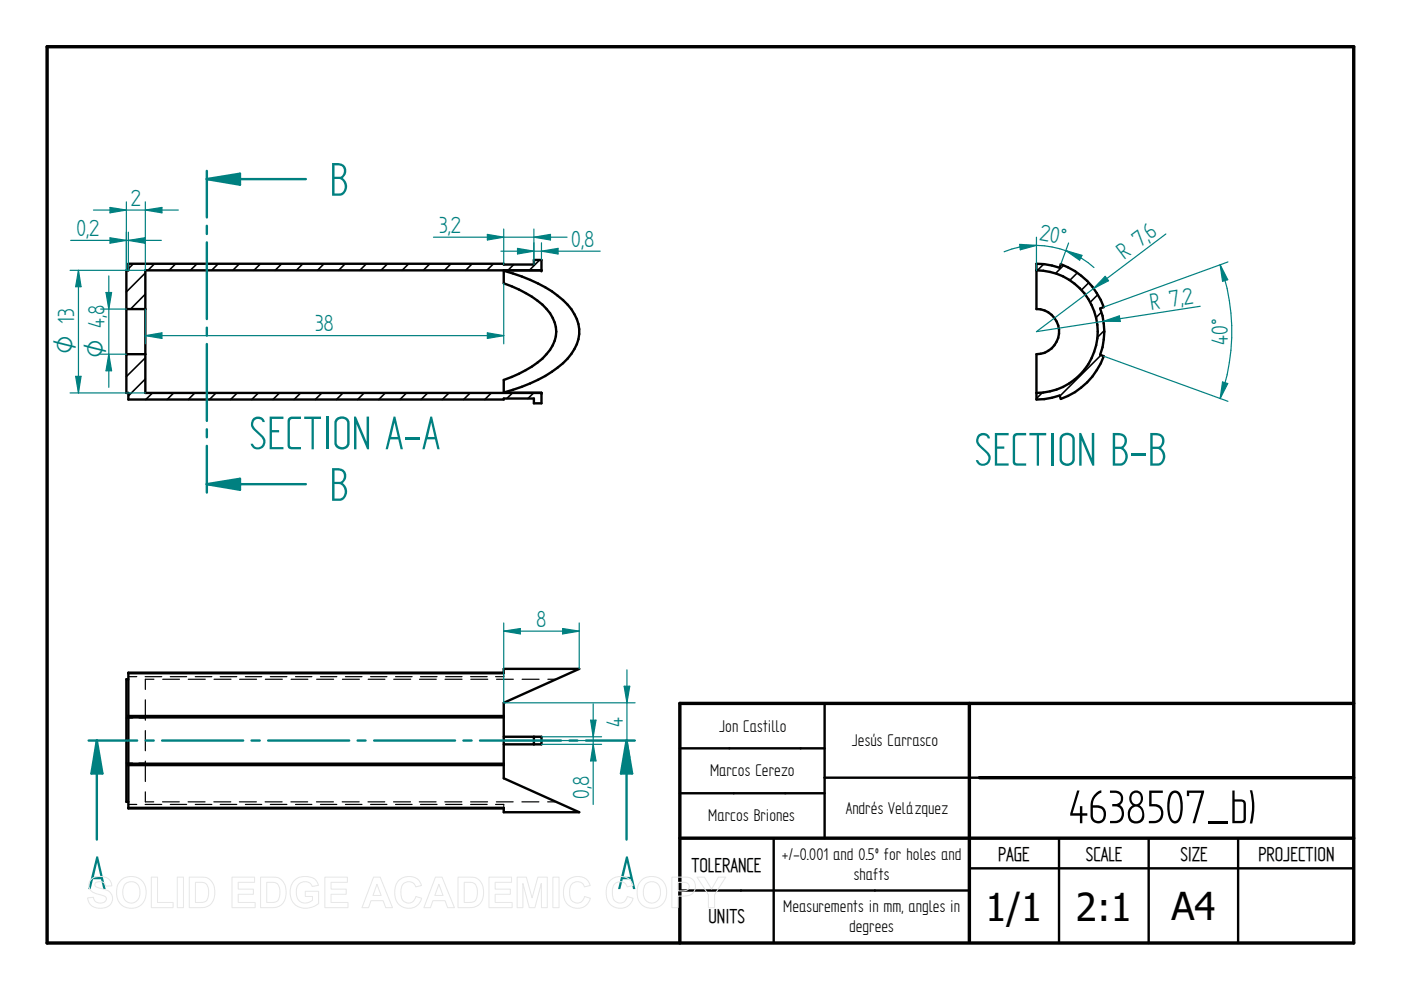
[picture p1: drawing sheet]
<svg xmlns="http://www.w3.org/2000/svg" width="297mm" height="210mm" viewBox="0 0 297 210" stroke-linecap="round" stroke-linejoin="round" font-family="sans-serif">
<path d="M10 9.9h277v190h-277zM205.5 149.1v50.5M287 149.1h-142.9v50.8M144.1 177.7h142.9M207.6 164.9h79.4" fill="none" stroke="#000" stroke-width=".72"/>
<g fill="none" stroke="#000" stroke-width=".51">
<path d="M27.2 144h-.4v26h.4M27.2 142.7h79.6v-.9h16l-16 7.2v2.8M27.2 152.1h79.6M27.2 151.8h79.6M106.8 142.6h-79.6v28.8h79.6M106.8 151.8v10.1M106.8 156.2h8v1.6h-8M113.2 156.2v1.6M144.1 158.7h30.7M174.8 149.1v28.6M27.2 161.9h79.6M27.2 162.2h79.6"/>
<path d="M106.8 161.9v3.1l16 7.2h-16v-.9h-79.6M144.1 168.2h30.7M164 177.7v22.2M207.6 164.9h-32.8M224.5 177.7v22.2M243.5 177.7v22.2M262.5 177.7v22.2M144.1 188.8h61.4M205.5 184.1h81.5"/>
</g>
<g fill="none" stroke="#000" stroke-width=".25">
<path d="M26.8 152.2h1.3M27.2 143.5h1.8M29.5 152.2h1.3M30.8 143.5h3.5M30.8 148.4v4.3M30.8 154.9v4.3M32.6 144h-1.8v2.2M34.5 144h3.6M36.1 143.5h3.5M39.9 144h3.6M41.4 143.5h3.5M45.4 144h3.6"/>
<path d="M46.7 143.5h3.5M50.8 144h3.6M52 143.5h3.5M56.3 144h3.6M57.3 143.5h3.5M61.7 144h3.6M62.7 143.5h3.4M67.1 144h3.6M67.9 143.5h3.5M72.6 144h3.6M73.2 143.5h3.5M78.1 144h3.5"/>
<path d="M78.6 143.5h3.4M83.5 144h3.6M83.9 143.5h3.5M88.9 144h3.6M89.2 143.5h3.5M94.4 144h3.6M94.5 143.5h3.5M99.8 143.5h3.5M99.8 144h3.6M105.3 144h3.5M106.8 142.7v.2M106.8 143.2v.3h-1.7"/>
<path d="M110.7 144h3.6M116.2 144h1.7M26.8 161.8h1.3M27.2 170.6h1.8M29.5 161.8h1.3M30.8 170.6h3.5M30.8 161.4v4.3M30.8 167.9v2.1h1.8M34.5 170h3.5M36.1 170.6h3.5M39.9 170h3.6M41.4 170.6h3.5"/>
<path d="M45.3 170h3.6M46.7 170.6h3.5M50.8 170h3.6M52 170.6h3.5M56.2 170h3.6M57.3 170.6h3.5M61.7 170h3.5M62.7 170.6h3.4M67.1 170h3.6M67.9 170.6h3.5M72.6 170h3.6M73.2 170.6h3.5"/>
<path d="M78 170h3.6M78.6 170.6h3.4M83.4 170h3.6M83.9 170.6h3.5M88.9 170h3.6M89.2 170.6h3.5M94.3 170h3.6M94.5 170.6h3.5M99.8 170h3.6M99.8 170.6h3.5M105.1 170.6h1.7v.2M105.2 170h3.6"/>
<path d="M106.8 171v.3M110.7 170h3.6M116.1 170h1.8"/>
</g>
<path d="M29.1 157h-8.6v21M30.9 157h1.7M34.4 157h17.2M53.3 157h1.8M56.9 157h17.1M75.8 157h1.7M79.3 157h17.2M98.3 157h1.7M101.8 157h17.2M120.7 157h1.7M124.2 157h8.6" fill="none" stroke="#008080" stroke-width=".51"/>
<path d="M20.5 157l1.2 7h-2.3z" fill="#008080"/>
<path d="M20.5 157l1.2 7h-2.3zM132.8 157v21" fill="none" stroke="#008080" stroke-width=".51"/>
<path d="M132.8 157l1.2 7h-2.3z" fill="#008080"/>
<path d="M18.8 157h1.7M132.8 157h1.8M132.8 157l1.2 7h-2.3z" fill="none" stroke="#008080" stroke-width=".51"/>
<g fill="none" stroke="#000" stroke-width=".34">
<path d="M26.9 57.3l-.1 .1M28.3 55.9l-1.1 1.1M30.8 57.9l-4 4M32.8 55.9l-1.4 1.4M37.3 55.9l-1.4 1.4M41.8 55.9l-1.5 1.4M46.3 55.9l-1.4 1.4M50.8 55.9l-1.4 1.4M55.2 55.9l-1.4 1.4M59.7 55.9l-1.4 1.4M64.2 55.9l-1.4 1.4M68.7 55.9l-1.4 1.4"/>
<path d="M73.2 55.9l-1.4 1.4M77.7 55.9l-1.4 1.4M82.2 55.9l-1.4 1.4M86.7 55.9l-1.4 1.4M91.1 55.9l-1.4 1.4M95.6 55.9l-1.4 1.4M100.1 55.9l-1.4 1.4M104.6 55.9l-1.4 1.4M108.9 56.1l-1.2 1.2M114.4 55.1l-2.2 2.2M27 75.1l-.2 .3M30.8 75.9l-4 3.9"/>
<path d="M30.8 62.4l-3.1 3.1M30.8 80.3l-3.6 3.6M32.3 83.3l-1.4 1.4M36.8 83.3l-1.4 1.4M41.3 83.3l-1.4 1.4M45.8 83.3l-1.4 1.4M50.3 83.3l-1.4 1.4M54.8 83.3l-1.4 1.4M59.3 83.3l-1.4 1.4M63.8 83.3l-1.4 1.4M68.2 83.3l-1.4 1.4M72.7 83.3l-1.4 1.4"/>
<path d="M77.2 83.3l-1.4 1.4M81.7 83.3l-1.4 1.4M86.2 83.3l-1.4 1.4M90.7 83.3l-1.4 1.4M95.2 83.3l-1.4 1.4M99.7 83.3l-1.4 1.4M104.2 83.3l-1.4 1.4M108.7 83.3l-1.3 1.2M113.2 83.3l-1.3 1.2"/>
</g>
<path d="M27.2 55.9h79.6v.2h6.4v-1h1.6v2.2h-84v26h84v2.2h-1.6v-1h-6.4v.2h-79.6v-1.4h-.4v-26h.4zM106.8 57.3v2.8a20.1 20.1 0 0 1 9.8 6.3 6.5 6.5 0 0 1-.7 8.7 20.5 20.5 0 0 1-9.1 5.5v2.7h8M106.8 57.4a30.8 30.8 0 0 1 12.6 6.2 8.3 8.3 0 0 1 2.9 9.4 13.1 13.1 0 0 1-5.3 5.8 34.9 34.9 0 0 1-10.2 4.4M26.8 65.5h4M26.8 75.1h4" fill="none" stroke="#000" stroke-width=".51"/>
<g fill="#000">
<circle cx="114.8" cy="57.3" r=".25"/>
<circle cx="114.8" cy="83.3" r=".25"/>
</g>
<path d="M21.3 65.5h5.5M21.3 75.1h5.5M22.5 62h1.2l-.6 3.5z" fill="none" stroke="#008080" stroke-width=".25"/>
<path d="M22.5 62h1.2l-.6 3.5z" fill="#008080"/>
<path d="M23.1 75.1l.6 3.5h-1.2z" fill="none" stroke="#008080" stroke-width=".25"/>
<path d="M23.1 75.1l.6 3.5h-1.2z" fill="#008080"/>
<path d="M23.1 58.5v23.6M103.3 49.7l3.5 .6-3.5 .6zM106.8 48.6v7.5M113.2 48.6v7.5" fill="none" stroke="#008080" stroke-width=".25"/>
<path d="M103.3 49.7l3.5 .6-3.5 .6z" fill="#008080"/>
<path d="M113.2 50.3l3.5-.6v1.2z" fill="none" stroke="#008080" stroke-width=".25"/>
<path d="M113.2 50.3l3.5-.6v1.2z" fill="#008080"/>
<path d="M91.9 50.3h28.3M109.7 52.7l3.5 .6-3.5 .5zM113.2 51.5v3.6M114.8 51.5v3.6" fill="none" stroke="#008080" stroke-width=".25"/>
<path d="M109.7 52.7l3.5 .6-3.5 .5z" fill="#008080"/>
<path d="M114.8 53.3l3.5-.6v1.1z" fill="none" stroke="#008080" stroke-width=".25"/>
<path d="M114.8 53.3l3.5-.6v1.1z" fill="#008080"/>
<path d="M106.2 53.3h21.1M30.8 65.5v7.4M103.3 70.6l3.5 .6-3.5 .6zM106.8 60.1v12.8" fill="none" stroke="#008080" stroke-width=".25"/>
<path d="M103.3 70.6l3.5 .6-3.5 .6z" fill="#008080"/>
<path d="M30.8 71.2l3.5-.6v1.2z" fill="none" stroke="#008080" stroke-width=".25"/>
<path d="M30.8 71.2l3.5-.6v1.2z" fill="#008080"/>
<path d="M26.8 42.8v14.5M30.8 44.5l3.5-.5v1.1zM30.8 42.8v14.5M30.8 71.2h76" fill="none" stroke="#008080" stroke-width=".25"/>
<path d="M30.8 44.5l3.5-.5v1.1z" fill="#008080"/>
<path d="M23.3 44l3.5 .5-3.5 .6z" fill="none" stroke="#008080" stroke-width=".25"/>
<path d="M23.3 44l3.5 .5-3.5 .6z" fill="#008080"/>
<path d="M19.8 44.5h18M26.8 49.2v8.1M27.2 51l3.5-.6v1.2zM27.2 49.2v8.1" fill="none" stroke="#008080" stroke-width=".25"/>
<path d="M27.2 51l3.5-.6v1.2z" fill="#008080"/>
<path d="M23.3 50.4l3.5 .6-3.5 .6z" fill="none" stroke="#008080" stroke-width=".25"/>
<path d="M23.3 50.4l3.5 .6-3.5 .6z" fill="#008080"/>
<path d="M14.9 57.3h15.9M15 51h19.2M16.6 57.3l.6 3.5h-1.2zM14.9 83.3h15.9" fill="none" stroke="#008080" stroke-width=".25"/>
<path d="M16.6 57.3l.6 3.5h-1.2z" fill="#008080"/>
<path d="M16 79.8h1.2l-.6 3.5z" fill="none" stroke="#008080" stroke-width=".25"/>
<path d="M16 79.8h1.2l-.6 3.5z" fill="#008080"/>
<path d="M16.6 57.3v26M106.8 157h27.9M106.8 149h27.9M132.9 157l.6 3.5h-1.2z" fill="none" stroke="#008080" stroke-width=".25"/>
<path d="M132.9 157l.6 3.5h-1.2z" fill="#008080"/>
<path d="M132.3 145.5h1.2l-.6 3.5z" fill="none" stroke="#008080" stroke-width=".25"/>
<path d="M132.3 145.5h1.2l-.6 3.5z" fill="#008080"/>
<path d="M106.8 132.1v16.9M119.3 133.3l3.5 .5-3.5 .6zM122.8 132.1v9.7M132.9 142v22" fill="none" stroke="#008080" stroke-width=".25"/>
<path d="M119.3 133.3l3.5 .5-3.5 .6z" fill="#008080"/>
<path d="M106.8 133.8l3.5-.5v1.1z" fill="none" stroke="#008080" stroke-width=".25"/>
<path d="M106.8 133.8l3.5-.5v1.1z" fill="#008080"/>
<path d="M106.8 133.8h16M114.8 157.8h12.7M114.8 156.2h12.7M125.8 157.8l.6 3.5h-1.2z" fill="none" stroke="#008080" stroke-width=".25"/>
<path d="M125.8 157.8l.6 3.5h-1.2z" fill="#008080"/>
<path d="M125.2 152.7h1.2l-.6 3.5z" fill="none" stroke="#008080" stroke-width=".25"/>
<path d="M125.2 152.7h1.2l-.6 3.5z" fill="#008080"/>
<path d="M125.8 149.2v21.4" fill="none" stroke="#008080" stroke-width=".25"/>
<path d="M64.9 38h-21v8.1M43.9 47.9v1.7M43.9 51.4v16.2M43.9 69.5v1.7M43.9 72.9v16.3M43.9 91v1.7M43.9 94.5v8.2" fill="none" stroke="#008080" stroke-width=".51"/>
<path d="M43.9 38l7-1.2v2.4z" fill="#008080"/>
<path d="M43.9 38l7-1.2v2.4zM43.9 102.7h21" fill="none" stroke="#008080" stroke-width=".51"/>
<path d="M43.9 102.7l7-1.2v2.3z" fill="#008080"/>
<path d="M43.9 36.2v1.8M43.9 102.7l7-1.2v2.3zM43.9 102.7v1.7" fill="none" stroke="#008080" stroke-width=".51"/>
<path d="M221.3 56l-1.3 1.3M225.5 56.3l-1.7 1.7M228.4 57.8l-1.6 1.6M230.8 59.9l-1.5 1.6M232.7 62.5l-1.6 1.6M233.4 75.3l-8.7 8.7M233.5 66.2l-1.1 1.2M234.1 70.1l-1.4 1.4M221 83.3l-1.3 1.2" fill="none" stroke="#000" stroke-width=".34"/>
<path d="M219.7 57.3a13 13 0 0 1 13 13 13 13 0 0 1-13 13M219.7 55.9l1.7 .1 3.3 .8 .2-.8a15.1 15.1 0 0 1 9.1 9.1l-.7 .3a14 14 0 0 1 0 9.8l.7 .3a14.9 14.9 0 0 1-9.1 9.1l-.2-.7-3.3 .7-1.7 .1v-9.6a4.8 4.8 0 0 0 4.9-4.8 4.8 4.8 0 0 0-4.9-4.8z" fill="none" stroke="#000" stroke-width=".51"/>
<path d="M234.3 58.6l.7 .9-3.1 1.7zM247.2 49.6l-27.5 20.7" fill="none" stroke="#008080" stroke-width=".25"/>
<path d="M234.3 58.6l.7 .9-3.1 1.7z" fill="#008080"/>
<path d="M234 68.1l3.3-1.1 .2 1.2zM254.5 64.9l-34.8 5.4" fill="none" stroke="#008080" stroke-width=".25"/>
<path d="M234 68.1l3.3-1.1 .2 1.2z" fill="#008080"/>
<path d="M219.7 50.3v7M226 53.1l3.4 1-.5 1.1zM226.6 51.5l-1.7 4.5" fill="none" stroke="#008080" stroke-width=".25"/>
<path d="M226 53.1l3.4 1-.5 1.1z" fill="#008080"/>
<path d="M216.2 51.8l3.5 .2-3.4 1z" fill="none" stroke="#008080" stroke-width=".25"/>
<path d="M216.2 51.8l3.5 .2-3.4 1z" fill="#008080"/>
<path d="M212.9 53.4a18.3 18.3 0 0 1 19 3.3M260.3 55.5l-26.3 9.6M234 75.5l26.3 9.6M259.2 81l1.1 .3-1.6 3.2z" fill="none" stroke="#008080" stroke-width=".25"/>
<path d="M259.2 81l1.1 .3-1.6 3.2z" fill="#008080"/>
<path d="M258.7 56.1l1.6 3.2-1.1 .3z" fill="none" stroke="#008080" stroke-width=".25"/>
<path d="M258.7 56.1l1.6 3.2-1.1 .3z" fill="#008080"/>
<path d="M258.7 56.1a41.9 41.9 0 0 1 0 28.4" fill="none" stroke="#008080" stroke-width=".25"/>
<g fill="none" stroke="#e6e6e6" stroke-width=".21">
<path d="M19.3 186.5a3.1 3.1 0 0 1 4 .2l.4 1.1-1.3 .1a1.28 1.28 0 0 0-1-1 1.28 1.28 0 0 0-1.3 .5v.4a5.6 5.6 0 0 0 2.5 .9 1.98 1.98 0 0 1 1.2 2.4 1.98 1.98 0 0 1-2.2 1.5 2.48 2.48 0 0 1-3-2.2l1.2-.2a1.44 1.44 0 0 0 1.3 1.3 1.44 1.44 0 0 0 1.5-.9 1.18 1.18 0 0 0-1.4-.9 2.36 2.36 0 0 1-2.4-2l.1-.7zM25.8 186.5a3.3 3.3 0 0 1 3.9-.1 3.3 3.3 0 0 1 1.2 3.8 3.2 3.2 0 0 1-3.8 2.3 3.2 3.2 0 0 1-2.4-3.8 3 3 0 0 1 1.1-2.2zM26.5 187.5a1.87 1.87 0 0 1 2.2-.4 1.87 1.87 0 0 1 1 2.1 1.87 1.87 0 0 1-1.8 2.3 1.87 1.87 0 0 1-1.9-2.3l.1-.8zM32.1 186h1.3v5.3h3.3v1.1h-4.6zM37.6 186h1.3v6.4h-1.3zM40.1 186h2.4a2.79 2.79 0 0 1 3 3.3 2.79 2.79 0 0 1-2.9 3.1h-2.5zM41.4 187.1a2.64 2.64 0 0 1 2.5 .5 3.3 3.3 0 0 1-.3 3.5l-.8 .2h-1.4zM49.2 186h4.8v1.1h-3.5v1.4h3.2v1.1h-3.2v1.7h3.6v1.1h-4.9zM55.2 186h2.4a2.79 2.79 0 0 1 3.1 3.3 2.79 2.79 0 0 1-3 3.1h-2.5zM56.6 187.1a2.64 2.64 0 0 1 2.4 .5 3.3 3.3 0 0 1-.3 3.5l-.8 .2h-1.3zM62.3 186.8a3.6 3.6 0 0 1 4.6-.2l.6 1.1-1.3 .3a1.8 1.8 0 0 0-2.2-1 1.8 1.8 0 0 0-1.2 2.1 2.01 2.01 0 0 0 1.1 2.2 2.01 2.01 0 0 0 2.3-.4v-.8h-1.5v-1.1h2.9v2.6a3.8 3.8 0 0 1-5.5-.3 4 4 0 0 1 .2-4.5zM68.9 186h4.8v1.1h-3.5v1.4h3.2v1.1h-3.2v1.7h3.6v1.1h-4.9z"/>
<path d="M79.2 186h1.4l2.6 6.4h-1.4l-.6-1.4h-2.5l-.6 1.4h-1.4zM79.9 187.5l.9 2.4h-1.7zM84.5 186.7a2.87 2.87 0 0 1 4.9 1l-1.3 .3a1.6 1.6 0 0 0-1.8-1 1.6 1.6 0 0 0-1.3 1.7 2.19 2.19 0 0 0 1.3 2.7 1.55 1.55 0 0 0 1.9-1.3l1.2 .4a2.93 2.93 0 0 1-3.4 2 2.93 2.93 0 0 1-2.3-3.3v-.6a3.2 3.2 0 0 1 .8-1.9zM92.3 186h1.4l2.6 6.4h-1.4l-.5-1.4h-2.6l-.5 1.4h-1.4zM93 187.5l.9 2.4h-1.7zM97.1 186h2.4a2.79 2.79 0 0 1 3 3.3 2.79 2.79 0 0 1-2.9 3.1h-2.5zM98.4 187.1a2.64 2.64 0 0 1 2.4 .5 3.3 3.3 0 0 1-.2 3.5l-.9 .2h-1.3zM103.7 186h4.8v1.1h-3.5v1.4h3.2v1.1h-3.2v1.7h3.6v1.1h-4.9zM109.6 186h2l1.2 4.4 1.2-4.4h2v6.4h-1.2v-5.1l-1.4 5.1h-1.2l-1.3-5.1v5.1h-1.3zM117.2 186h1.3v6.4h-1.3zM120.3 186.7a2.87 2.87 0 0 1 4.8 1l-1.2 .3a1.6 1.6 0 0 0-1.9-1 1.6 1.6 0 0 0-1.2 1.7 2.19 2.19 0 0 0 1.3 2.7 1.55 1.55 0 0 0 1.8-1.3l1.3 .4a2.93 2.93 0 0 1-3.5 2 2.93 2.93 0 0 1-2.2-3.3v-.6a3.2 3.2 0 0 1 .8-1.9zM129.3 186.7a2.87 2.87 0 0 1 4.9 1l-1.2 .3a1.6 1.6 0 0 0-1.9-1 1.6 1.6 0 0 0-1.3 1.7 2.19 2.19 0 0 0 1.3 2.7 1.55 1.55 0 0 0 1.9-1.3l1.2 .4a2.93 2.93 0 0 1-3.4 2 2.93 2.93 0 0 1-2.3-3.3l.1-.6a3.2 3.2 0 0 1 .7-1.9z"/>
<path d="M136.2 186.5a3.3 3.3 0 0 1 3.9-.1 3.3 3.3 0 0 1 1.1 3.8 3.2 3.2 0 0 1-3.7 2.3 3.2 3.2 0 0 1-2.4-3.8 3 3 0 0 1 1.1-2.2zM136.9 187.5a1.87 1.87 0 0 1 2.2-.4 1.87 1.87 0 0 1 .9 2.1 1.87 1.87 0 0 1-1.8 2.3 1.87 1.87 0 0 1-1.8-2.3l.1-.8zM142.4 186h2.1a2.5 2.5 0 0 1 2.7 1 2.08 2.08 0 0 1-.1 2.2 2.08 2.08 0 0 1-2.1 .8h-1.2v2.4h-1.4zM143.8 187.1h.6a1.28 1.28 0 0 1 1.7 .9 1.22 1.22 0 0 1-1.6 .9h-.7zM147.8 186h1.5l1.6 2.5 1.4-2.5h1.6l-2.4 3.7v2.7h-1.3v-2.7z"/>
</g>
<g font-size="11.3" fill="#008080">
<text x="69.9" y="41.5">B</text>
<text x="52.8" y="95.2">SECTION A-A</text>
<text x="206.6" y="98.7">SECTION B-B</text>
<text x="69.9" y="106.2">B</text>
<text x="18.6" y="188.5">A</text>
<text x="130.9" y="188.5">A</text>
</g>
<text font-size="11.3" x="226.6" y="174.5">4638507_b)</text>
<g font-size="8.1">
<text x="208.9" y="195.3">1/1</text>
<text x="228.1" y="195.3">2:1</text>
<text x="248.4" y="195.1">A4</text>
</g>
<g font-size="5.6" fill="#008080">
<text x="27.7" y="43.7">2</text>
<text x="16.2" y="50.1">0,2</text>
<text x="93.1" y="49.4">3,2</text>
<text x="121.1" y="52.4">0,8</text>
<text x="220.3" y="51" transform="rotate(10 220.3 51)">20°</text>
<text x="244" y="50.9" transform="rotate(-37 244 50.9)">6</text>
<text x="238.4" y="55.2" transform="rotate(-37 238.4 55.2)">R 7,</text>
<text x="244" y="65.7" transform="rotate(-9 244 65.7)">R 7,</text>
<text x="251" y="64.6" transform="rotate(-9 251 64.6)">2</text>
<text x="66.8" y="70.3">38</text>
<text x="260.3" y="73.1" transform="rotate(-90 260.3 73.1)">40°</text>
<text x="113.7" y="133">8</text>
<text x="132" y="154.1" transform="rotate(-90 132 154.1)">4</text>
<text x="124.9" y="169.3" transform="rotate(-90 124.9 169.3)">0,8</text>
</g>
<g font-size="5.4" fill="#008080">
<text x="15.7" y="75.1" transform="rotate(-90 15.7 75.1)">O 13</text>
<text x="22.2" y="75.9" transform="rotate(-90 22.2 75.9)">O 4,8</text>
</g>
<g font-size="4.8">
<text x="146.6" y="184.8">TOLERANCE</text>
<text x="211.6" y="182.5">PAGE</text>
<text x="230.2" y="182.5">SCALE</text>
<text x="250.3" y="182.5">SIZE</text>
<text x="266.8" y="182.5">PROJECTION</text>
<text x="150.2" y="195.8">UNITS</text>
</g>
<g font-size="4.1">
<text x="152.5" y="155.1">Jon Castillo</text>
<text x="180.6" y="158.2">Jesús Carrasco</text>
<text x="150.5" y="164.5">Marcos Cerezo</text>
<text x="179.3" y="172.6">Andrés Velázquez</text>
<text x="150.2" y="174.1">Marcos Briones</text>
<text x="165.8" y="182.4">+/-0.001 and 0.5º for holes and</text>
<text x="181" y="186.6">shafts</text>
<text x="166.1" y="193.5">Measurements in mm, angles in</text>
<text x="180" y="197.6">degrees</text>
</g>
</svg>
